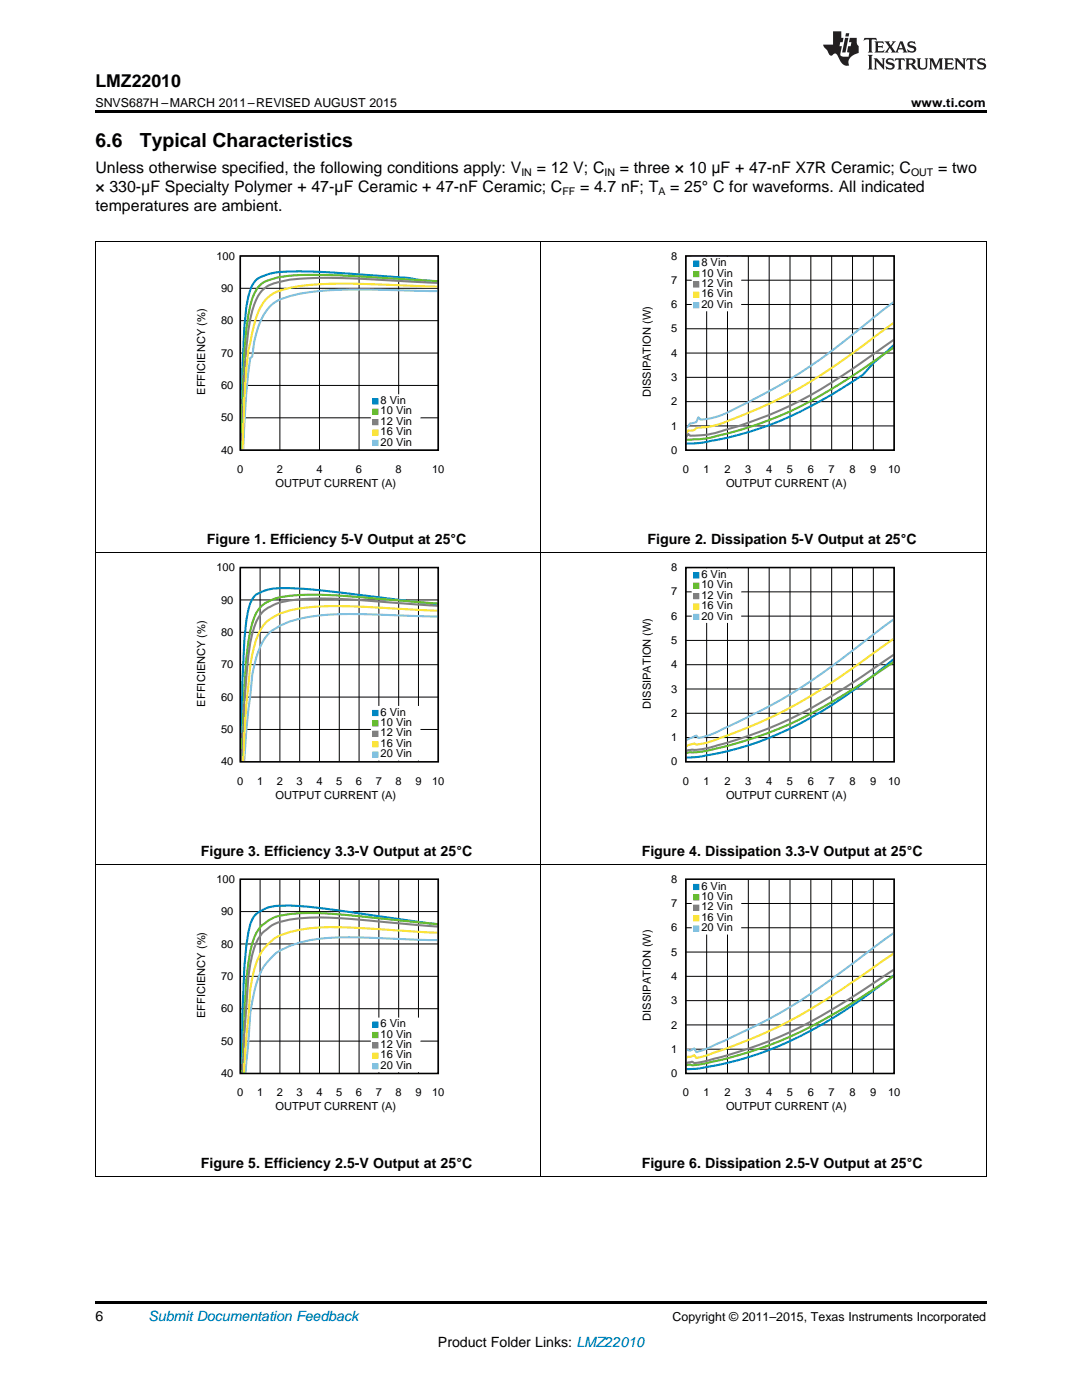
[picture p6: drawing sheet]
<svg xmlns="http://www.w3.org/2000/svg" width="216mm" height="279mm" viewBox="0 0 216 279" stroke-linecap="round" stroke-linejoin="round" font-family="sans-serif">
<path d="M19 259.7h177.8v.5h-177.8z" fill="#000"/>
<g fill="none" stroke="#000" stroke-width=".2">
<path d="M19.1 172.5v62.3M47.9 175.5h39.6v38.7h-39.6zM51.9 175.5v38.7M55.8 175.5v38.7M59.8 175.5v38.7M63.7 175.5v38.7M67.7 175.5v38.7M71.6 175.5v38.7M75.6 175.5v38.7M79.5 175.5v38.7M83.5 175.5v38.7M107.9 172.5v62.3"/>
<path d="M196.8 172.5v62.3M47.9 194.9h39.6M47.9 188.4h39.6M47.9 181.9h39.6M47.9 207.8h39.6M47.9 201.3h39.6M19 234.7h177.8"/>
</g>
<path d="M87.4 184.5l-13.8-1.9a167.6 167.6 0 0 0-15.8-1.9l-1.9 .1a6.8 6.8 0 0 0-5.2 2l-.4 .7a28.1 28.1 0 0 0-1.5 9.4l-.4 9.3-.3 21.3" fill="none" stroke="#0087c2" stroke-width=".41"/>
<path d="M87.4 187.6l-5.9-.1a173.9 173.9 0 0 0-15.8-.3 21.5 21.5 0 0 0-10.6 3 12.4 12.4 0 0 0-4.4 7.8l-.8 4.2-1.1 15.1-.3 6.2" fill="none" stroke="#82c1e0" stroke-width=".41"/>
<path d="M87.4 184.4l-9.8-.9a141.1 141.1 0 0 0-17.8-1.3l-3.9 .5a7.6 7.6 0 0 0-5.6 5.6 60.5 60.5 0 0 0-1.5 14.7l-.4 10.1-.2 10.4" fill="none" stroke="#66bc29" stroke-width=".41"/>
<path d="M87.4 184.9l-9.8-.8a128 128 0 0 0-15.8-1 16 16 0 0 0-7.1 1.4 8.2 8.2 0 0 0-4.4 6l-.8 4.5a385.4 385.4 0 0 0-1.3 28.5" fill="none" stroke="#808080" stroke-width=".41"/>
<path d="M87.4 186.2l-7.9-.5a152.2 152.2 0 0 0-15.8-.6 18.7 18.7 0 0 0-9 2.3 9.9 9.9 0 0 0-4 6.1l-.8 3.8-.4 6.1a214.2 214.2 0 0 0-1.2 20.1" fill="none" stroke="#fbe43b" stroke-width=".41"/>
<path d="M32.9 173.4h56.6v.5h-56.6zM94.1 173.4h-2v50.1v-50.1h-3.1v50.1M32.9 215.8h56.6v.1h-56.6zM32.9 218.9h56.6v.1h-56.6zM32.9 222h56.6v.1h-56.6zM32.9 223.5v-50.1h3.1v50.1v-50.1h3.1v50.1v-50.1h3.1v50.1v-50.1h3.2v50.1M42.8 223.5v-50.1h3.1v50.1" fill="none" stroke="#fff" stroke-width="3.1" stroke-linecap="butt"/>
<path d="M74.4 203.5h9.1v1.8h-9.1z" fill-rule="evenodd" fill="#fff"/>
<path d="M74.4 203.5h9.1v1.8h-9.1z" fill="none" stroke="#fff" stroke-width=".75" stroke-linecap="butt"/>
<path d="M74.4 205.5h9.1v1.9h-9.1z" fill-rule="evenodd" fill="#fff"/>
<path d="M74.4 205.5h9.1v1.9h-9.1z" fill="none" stroke="#fff" stroke-width=".75" stroke-linecap="butt"/>
<path d="M74.4 207.6h9.1v1.9h-9.1z" fill-rule="evenodd" fill="#fff"/>
<path d="M74.4 207.6h9.1v1.9h-9.1z" fill="none" stroke="#fff" stroke-width=".75" stroke-linecap="butt"/>
<path d="M74.4 209.7h9.1v1.8h-9.1z" fill-rule="evenodd" fill="#fff"/>
<path d="M74.4 209.7h9.1v1.8h-9.1z" fill="none" stroke="#fff" stroke-width=".75" stroke-linecap="butt"/>
<path d="M74.4 211.8h9.1v1.8h-9.1z" fill-rule="evenodd" fill="#fff"/>
<path d="M74.4 211.8h9.1v1.8h-9.1z" fill="none" stroke="#fff" stroke-width=".75" stroke-linecap="butt"/>
<path d="M74.4 204h1v1h-1z" fill-rule="evenodd" fill="#0087c2"/>
<path d="M74.4 204h1v1h-1z" fill="none" stroke="#0087c2" stroke-width=".2"/>
<path d="M74.4 206h1v1.1h-1z" fill-rule="evenodd" fill="#66bc29"/>
<path d="M74.4 206h1v1.1h-1z" fill="none" stroke="#66bc29" stroke-width=".2"/>
<path d="M74.4 208.1h1v1.1h-1z" fill-rule="evenodd" fill="#808080"/>
<path d="M74.4 208.1h1v1.1h-1z" fill="none" stroke="#808080" stroke-width=".2"/>
<path d="M74.4 210.2h1v1h-1z" fill-rule="evenodd" fill="#fbe43b"/>
<path d="M74.4 210.2h1v1h-1z" fill="none" stroke="#fbe43b" stroke-width=".2"/>
<path d="M74.4 212.3h1v1h-1z" fill-rule="evenodd" fill="#82c1e0"/>
<path d="M74.4 212.3h1v1h-1z" fill="none" stroke="#82c1e0" stroke-width=".2"/>
<path d="M47.9 175.5h39.6v38.7h-39.6z" fill="none" stroke="#000" stroke-width=".31"/>
<g fill="none" stroke="#000" stroke-width=".2">
<path d="M136.8 175.5h41.6v38.7h-41.6zM141 175.5v38.7M145.2 175.5v38.7M149.3 175.5v38.7M153.5 175.5v38.7M157.6 175.5v38.7M161.8 175.5v38.7M166 175.5v38.7M170.1 175.5v38.7M174.3 175.5v38.7M136.8 199.7h41.6M136.8 194.9h41.6"/>
<path d="M136.8 190h41.6M136.8 185.2h41.6M136.8 180.3h41.6M136.8 209.4h41.6M136.8 204.5h41.6"/>
</g>
<path d="M178.4 194.6a99.1 99.1 0 0 1-24.9 14.9 64.8 64.8 0 0 1-12.9 3.5l-1.7 .3-2 .1" fill="none" stroke="#0087c2" stroke-width=".41"/>
<path d="M178.4 186.1l-2.1 1.5a202.8 202.8 0 0 1-20.7 14.6 153.7 153.7 0 0 1-15.8 7.5l-.9 .3-.4-.8a1.06 1.06 0 0 1-1.6 .2" fill="none" stroke="#82c1e0" stroke-width=".41"/>
<path d="M178.4 194.7a134.5 134.5 0 0 1-22.8 13.1 89.1 89.1 0 0 1-15.8 4.6l-1.7 .2-.4-.2-.8 .2" fill="none" stroke="#66bc29" stroke-width=".41"/>
<path d="M178.4 193.5a162.3 162.3 0 0 1-20.8 12.5 81 81 0 0 1-19.1 6.2l-.4-.3-1.2 .3" fill="none" stroke="#808080" stroke-width=".41"/>
<path d="M178.4 190.2a211.4 211.4 0 0 1-20.8 13.5 98.8 98.8 0 0 1-18.7 7.5l-.4-.6-.8 .3h-.4l-.4 .2" fill="none" stroke="#fbe43b" stroke-width=".41"/>
<path d="M121.8 173.4h58.7v.5h-58.7zM183 173.4h-3v50.1M121.8 215.8h58.7v.1h-58.7zM121.8 218.9h58.7v.1h-58.7zM121.8 222h58.7v.1h-58.7zM121.8 223.5v-50.1h3.1v50.1v-50.1h3.1v50.1v-50.1h3.1v50.1v-50.1h3.2v50.1M131.7 223.5v-50.1h3.1v50.1" fill="none" stroke="#fff" stroke-width="3.1" stroke-linecap="butt"/>
<path d="M138.4 176h9.1v1.8h-9.1z" fill-rule="evenodd" fill="#fff"/>
<path d="M138.4 176h9.1v1.8h-9.1z" fill="none" stroke="#fff" stroke-width=".75" stroke-linecap="butt"/>
<path d="M138.4 178.1h9.1v1.8h-9.1z" fill-rule="evenodd" fill="#fff"/>
<path d="M138.4 178.1h9.1v1.8h-9.1z" fill="none" stroke="#fff" stroke-width=".75" stroke-linecap="butt"/>
<path d="M138.4 180.1h9.1v1.9h-9.1z" fill-rule="evenodd" fill="#fff"/>
<path d="M138.4 180.1h9.1v1.9h-9.1z" fill="none" stroke="#fff" stroke-width=".75" stroke-linecap="butt"/>
<path d="M138.4 182.2h9.1v1.9h-9.1z" fill-rule="evenodd" fill="#fff"/>
<path d="M138.4 182.2h9.1v1.9h-9.1z" fill="none" stroke="#fff" stroke-width=".75" stroke-linecap="butt"/>
<path d="M138.4 184.3h9.1v1.8h-9.1z" fill-rule="evenodd" fill="#fff"/>
<path d="M138.4 184.3h9.1v1.8h-9.1z" fill="none" stroke="#fff" stroke-width=".75" stroke-linecap="butt"/>
<path d="M138.4 176.5h1v1h-1z" fill-rule="evenodd" fill="#0087c2"/>
<path d="M138.4 176.5h1v1h-1z" fill="none" stroke="#0087c2" stroke-width=".2"/>
<path d="M138.4 178.6h1v1h-1z" fill-rule="evenodd" fill="#66bc29"/>
<path d="M138.4 178.6h1v1h-1z" fill="none" stroke="#66bc29" stroke-width=".2"/>
<path d="M138.4 180.6h1v1.1h-1z" fill-rule="evenodd" fill="#808080"/>
<path d="M138.4 180.6h1v1.1h-1z" fill="none" stroke="#808080" stroke-width=".2"/>
<path d="M138.4 182.7h1v1.1h-1z" fill-rule="evenodd" fill="#fbe43b"/>
<path d="M138.4 182.7h1v1.1h-1z" fill="none" stroke="#fbe43b" stroke-width=".2"/>
<path d="M138.4 184.8h1v1h-1z" fill-rule="evenodd" fill="#82c1e0"/>
<path d="M138.4 184.8h1v1h-1z" fill="none" stroke="#82c1e0" stroke-width=".2"/>
<path d="M136.8 175.5h41.6v38.7h-41.6z" fill="none" stroke="#000" stroke-width=".31"/>
<g fill="none" stroke="#000" stroke-width=".2">
<path d="M19.1 110.4v62.2M47.9 113.3h39.6v38.7h-39.6zM47.9 119.7h39.6M51.9 113.3v38.7M55.8 113.3v38.7M59.8 113.3v38.7M63.7 113.3v38.7M67.7 113.3v38.7M71.6 113.3v38.7M75.6 113.3v38.7M79.5 113.3v38.7M83.5 113.3v38.7"/>
<path d="M107.9 110.4v62.2M196.8 110.4v62.2M47.9 139.1h39.6M47.9 132.7h39.6M47.9 126.2h39.6M47.9 145.6h39.6M19 172.5h177.8"/>
</g>
<path d="M87.4 120.6l-13.8-1.6a125.1 125.1 0 0 0-18.5-1.6 7.9 7.9 0 0 0-4.4 1.6 8.2 8.2 0 0 0-1.5 4.8l-.4 3.8-.4 8.5-.4 23.8" fill="none" stroke="#0087c2" stroke-width=".41"/>
<path d="M87.4 120.4l-9.8-.7a114.6 114.6 0 0 0-19.8-.8l-2.3 .4a6.5 6.5 0 0 0-5.2 5.1 54.2 54.2 0 0 0-1.5 12.9l-.4 9.8-.3 14.2" fill="none" stroke="#66bc29" stroke-width=".41"/>
<path d="M87.4 123l-5.9-.1a151.5 151.5 0 0 0-17.7-.1 18 18 0 0 0-9.1 2.8 7.7 7.7 0 0 0-3.2 4.5 29.8 29.8 0 0 0-1.6 8.7 179 179 0 0 0-1.6 22.5" fill="none" stroke="#82c1e0" stroke-width=".41"/>
<path d="M87.4 120.9l-7.9-.5a139.3 139.3 0 0 0-19.7-.8 12.5 12.5 0 0 0-6.3 1.7l-.4 .3a6.4 6.4 0 0 0-2.4 3.6 37.2 37.2 0 0 0-1.5 9.8l-.4 5.5-.4 10.5-.2 10.3" fill="none" stroke="#808080" stroke-width=".41"/>
<path d="M87.4 121.9l-7.9-.4a135 135 0 0 0-17.7-.3 17.8 17.8 0 0 0-6.7 1.7 7 7 0 0 0-4 4.7 34.6 34.6 0 0 0-1.6 9.3 255 255 0 0 0-1.2 24.4" fill="none" stroke="#fbe43b" stroke-width=".41"/>
<path d="M32.9 111.2h56.6v.5h-56.6zM94.1 111.2h-2v50.1v-50.1h-3.1v50.1M32.9 153.6h56.6v.1h-56.6zM32.9 156.7h56.6v.1h-56.6zM32.9 159.8h56.6v.1h-56.6zM32.9 161.3v-50.1h3.1v50.1v-50.1h3.1v50.1v-50.1h3.1v50.1v-50.1h3.2v50.1M42.8 161.3v-50.1h3.1v50.1" fill="none" stroke="#fff" stroke-width="3.1" stroke-linecap="butt"/>
<path d="M74.4 141.3h9.1v1.8h-9.1z" fill-rule="evenodd" fill="#fff"/>
<path d="M74.4 141.3h9.1v1.8h-9.1z" fill="none" stroke="#fff" stroke-width=".75" stroke-linecap="butt"/>
<path d="M74.4 143.3h9.1v1.9h-9.1z" fill-rule="evenodd" fill="#fff"/>
<path d="M74.4 143.3h9.1v1.9h-9.1z" fill="none" stroke="#fff" stroke-width=".75" stroke-linecap="butt"/>
<path d="M74.4 145.4h9.1v1.9h-9.1z" fill-rule="evenodd" fill="#fff"/>
<path d="M74.4 145.4h9.1v1.9h-9.1z" fill="none" stroke="#fff" stroke-width=".75" stroke-linecap="butt"/>
<path d="M74.4 147.5h9.1v1.8h-9.1z" fill-rule="evenodd" fill="#fff"/>
<path d="M74.4 147.5h9.1v1.8h-9.1z" fill="none" stroke="#fff" stroke-width=".75" stroke-linecap="butt"/>
<path d="M74.4 149.6h9.1v1.8h-9.1z" fill-rule="evenodd" fill="#fff"/>
<path d="M74.4 149.6h9.1v1.8h-9.1z" fill="none" stroke="#fff" stroke-width=".75" stroke-linecap="butt"/>
<path d="M74.4 141.8h1v1h-1z" fill-rule="evenodd" fill="#0087c2"/>
<path d="M74.4 141.8h1v1h-1z" fill="none" stroke="#0087c2" stroke-width=".2"/>
<path d="M74.4 143.9h1v1h-1z" fill-rule="evenodd" fill="#66bc29"/>
<path d="M74.4 143.9h1v1h-1z" fill="none" stroke="#66bc29" stroke-width=".2"/>
<path d="M74.4 145.9h1v1.1h-1z" fill-rule="evenodd" fill="#808080"/>
<path d="M74.4 145.9h1v1.1h-1z" fill="none" stroke="#808080" stroke-width=".2"/>
<path d="M74.4 148h1v1h-1z" fill-rule="evenodd" fill="#fbe43b"/>
<path d="M74.4 148h1v1h-1z" fill="none" stroke="#fbe43b" stroke-width=".2"/>
<path d="M74.4 150.1h1v1h-1z" fill-rule="evenodd" fill="#82c1e0"/>
<path d="M74.4 150.1h1v1h-1z" fill="none" stroke="#82c1e0" stroke-width=".2"/>
<path d="M47.9 113.3h39.6v38.7h-39.6z" fill="none" stroke="#000" stroke-width=".31"/>
<g fill="none" stroke="#000" stroke-width=".2">
<path d="M136.8 113.3h41.6v38.7h-41.6zM136.8 118.1h41.6M141 113.3v38.7M145.2 113.3v38.7M149.3 113.3v38.7M153.5 113.3v38.7M157.6 113.3v38.7M161.8 113.3v38.7M166 113.3v38.7M170.1 113.3v38.7M174.3 113.3v38.7M136.8 137.5h41.6"/>
<path d="M136.8 132.7h41.6M136.8 127.8h41.6M136.8 123h41.6M136.8 147.2h41.6M136.8 142.3h41.6"/>
</g>
<path d="M178.4 131.5a94.5 94.5 0 0 1-24.9 15.8 58.7 58.7 0 0 1-12.9 3.5l-1.7 .3-2 .1" fill="none" stroke="#0087c2" stroke-width=".41"/>
<path d="M178.4 132a132 132 0 0 1-22.8 13.4 79.6 79.6 0 0 1-15.8 4.6l-2.1 .1-.8 .2" fill="none" stroke="#66bc29" stroke-width=".41"/>
<path d="M178.4 123.5l-2.1 1.5a177.6 177.6 0 0 1-20.7 14.8 106 106 0 0 1-15 7.2l-1.2 .3-.5-.5-2 .9" fill="none" stroke="#82c1e0" stroke-width=".41"/>
<path d="M178.4 130.6a156.9 156.9 0 0 1-20.8 12.9 73.3 73.3 0 0 1-18.7 6.2h-1.6l-.4 .2" fill="none" stroke="#808080" stroke-width=".41"/>
<path d="M178.4 127.4a195.2 195.2 0 0 1-20.8 13.9 97.1 97.1 0 0 1-17.4 7.1l-1.3 .2-.4-.2-1.2 .3-.4 .3" fill="none" stroke="#fbe43b" stroke-width=".41"/>
<path d="M121.8 111.2h58.7v.5h-58.7zM183 111.2h-3v50.1M121.8 153.6h58.7v.1h-58.7zM121.8 156.7h58.7v.1h-58.7zM121.8 159.8h58.7v.1h-58.7zM121.8 161.3v-50.1h3.1v50.1v-50.1h3.1v50.1v-50.1h3.1v50.1v-50.1h3.2v50.1M131.7 161.3v-50.1h3.1v50.1" fill="none" stroke="#fff" stroke-width="3.1" stroke-linecap="butt"/>
<path d="M138.4 113.8h9.1v1.9h-9.1z" fill-rule="evenodd" fill="#fff"/>
<path d="M138.4 113.8h9.1v1.9h-9.1z" fill="none" stroke="#fff" stroke-width=".75" stroke-linecap="butt"/>
<path d="M138.4 115.9h9.1v1.8h-9.1z" fill-rule="evenodd" fill="#fff"/>
<path d="M138.4 115.9h9.1v1.8h-9.1z" fill="none" stroke="#fff" stroke-width=".75" stroke-linecap="butt"/>
<path d="M138.4 117.9h9.1v1.9h-9.1z" fill-rule="evenodd" fill="#fff"/>
<path d="M138.4 117.9h9.1v1.9h-9.1z" fill="none" stroke="#fff" stroke-width=".75" stroke-linecap="butt"/>
<path d="M138.4 120h9.1v1.9h-9.1z" fill-rule="evenodd" fill="#fff"/>
<path d="M138.4 120h9.1v1.9h-9.1z" fill="none" stroke="#fff" stroke-width=".75" stroke-linecap="butt"/>
<path d="M138.4 122.1h9.1v1.8h-9.1z" fill-rule="evenodd" fill="#fff"/>
<path d="M138.4 122.1h9.1v1.8h-9.1z" fill="none" stroke="#fff" stroke-width=".75" stroke-linecap="butt"/>
<path d="M138.4 114.3h1v1h-1z" fill-rule="evenodd" fill="#0087c2"/>
<path d="M138.4 114.3h1v1h-1z" fill="none" stroke="#0087c2" stroke-width=".2"/>
<path d="M138.4 116.4h1v1h-1z" fill-rule="evenodd" fill="#66bc29"/>
<path d="M138.4 116.4h1v1h-1z" fill="none" stroke="#66bc29" stroke-width=".2"/>
<path d="M138.4 118.5h1v1h-1z" fill-rule="evenodd" fill="#808080"/>
<path d="M138.4 118.5h1v1h-1z" fill="none" stroke="#808080" stroke-width=".2"/>
<path d="M138.4 120.5h1v1.1h-1z" fill-rule="evenodd" fill="#fbe43b"/>
<path d="M138.4 120.5h1v1.1h-1z" fill="none" stroke="#fbe43b" stroke-width=".2"/>
<path d="M138.4 122.6h1v1h-1z" fill-rule="evenodd" fill="#82c1e0"/>
<path d="M138.4 122.6h1v1h-1z" fill="none" stroke="#82c1e0" stroke-width=".2"/>
<path d="M136.8 113.3h41.6v38.7h-41.6z" fill="none" stroke="#000" stroke-width=".31"/>
<g fill="none" stroke="#000" stroke-width=".2">
<path d="M19.1 48.2v62.2M47.9 51.1h39.6v38.7h-39.6zM47.9 57.5h39.6M55.8 51.1v38.7M63.7 51.1v38.7M71.6 51.1v38.7M79.5 51.1v38.7M107.9 48.2v62.2M196.8 48.2v62.2M47.9 76.9h39.6M47.9 70.5h39.6M47.9 64h39.6"/>
<path d="M47.9 83.4h39.6M19 110.3h177.8"/>
</g>
<path d="M87.4 56.2l-3.9-.4-2-.3-7.9-.6a118.9 118.9 0 0 0-18.5-.5l-1.6 .3a4.5 4.5 0 0 0-3.6 3.2l-.8 3.4-.3 3.9-.4 8.3-.4 24.1" fill="none" stroke="#0087c2" stroke-width=".41"/>
<path d="M87.4 58.1l-5.9-.1a131.4 131.4 0 0 0-19.7 .3 19.2 19.2 0 0 0-6.7 1.9 10 10 0 0 0-4 6.4l-.4 1.5-.4 3.1-.4 .3a177.8 177.8 0 0 0-1.5 21.5l-.2 6.1" fill="none" stroke="#82c1e0" stroke-width=".41"/>
<path d="M87.4 56.1l-11.8-.7a136.5 136.5 0 0 0-17.8-.4l-2.7 .5a5.6 5.6 0 0 0-4.4 3.1 22.9 22.9 0 0 0-1.6 7.2l-.3 4.7-.4 9.9-.3 18.7" fill="none" stroke="#66bc29" stroke-width=".41"/>
<path d="M87.4 56.5l-9.8-.6a122.9 122.9 0 0 0-19.8-.1l-1.9 .4a5.9 5.9 0 0 0-5.2 4.6 33.6 33.6 0 0 0-1.6 8.7l-.3 5.4-.7 24.2" fill="none" stroke="#808080" stroke-width=".41"/>
<path d="M87.4 57.2l-7.9-.3a121.3 121.3 0 0 0-19.7 .2 12.2 12.2 0 0 0-5.5 1.6 7.8 7.8 0 0 0-3.2 4.7l-1.6 6.6a279 279 0 0 0-1.3 29.1" fill="none" stroke="#fbe43b" stroke-width=".41"/>
<path d="M32.9 49h56.6v.5h-56.6zM94.1 49h-2v50.1v-50.1h-3.1v50.1M32.9 91.4h56.6v.1h-56.6zM32.9 94.5h56.6v.1h-56.6zM32.9 97.6h56.6v.1h-56.6zM32.9 99.1v-50.1h3.1v50.1v-50.1h3.1v50.1v-50.1h3.1v50.1v-50.1h3.2v50.1M42.8 99.1v-50.1h3.1v50.1" fill="none" stroke="#fff" stroke-width="3.1" stroke-linecap="butt"/>
<path d="M74.4 79.1h9.1v1.8h-9.1z" fill-rule="evenodd" fill="#fff"/>
<path d="M74.4 79.1h9.1v1.8h-9.1z" fill="none" stroke="#fff" stroke-width=".75" stroke-linecap="butt"/>
<path d="M74.4 81.1h9.1v1.9h-9.1z" fill-rule="evenodd" fill="#fff"/>
<path d="M74.4 81.1h9.1v1.9h-9.1z" fill="none" stroke="#fff" stroke-width=".75" stroke-linecap="butt"/>
<path d="M74.4 83.2h9.1v1.9h-9.1z" fill-rule="evenodd" fill="#fff"/>
<path d="M74.4 83.2h9.1v1.9h-9.1z" fill="none" stroke="#fff" stroke-width=".75" stroke-linecap="butt"/>
<path d="M74.4 85.3h9.1v1.9h-9.1z" fill-rule="evenodd" fill="#fff"/>
<path d="M74.4 85.3h9.1v1.9h-9.1z" fill="none" stroke="#fff" stroke-width=".75" stroke-linecap="butt"/>
<path d="M74.4 87.4h9.1v1.8h-9.1z" fill-rule="evenodd" fill="#fff"/>
<path d="M74.4 87.4h9.1v1.8h-9.1z" fill="none" stroke="#fff" stroke-width=".75" stroke-linecap="butt"/>
<path d="M74.4 79.6h1v1h-1z" fill-rule="evenodd" fill="#0087c2"/>
<path d="M74.4 79.6h1v1h-1z" fill="none" stroke="#0087c2" stroke-width=".2"/>
<path d="M74.4 81.7h1v1h-1z" fill-rule="evenodd" fill="#66bc29"/>
<path d="M74.4 81.7h1v1h-1z" fill="none" stroke="#66bc29" stroke-width=".2"/>
<path d="M74.4 83.7h1v1.1h-1z" fill-rule="evenodd" fill="#808080"/>
<path d="M74.4 83.7h1v1.1h-1z" fill="none" stroke="#808080" stroke-width=".2"/>
<path d="M74.4 85.8h1v1h-1z" fill-rule="evenodd" fill="#fbe43b"/>
<path d="M74.4 85.8h1v1h-1z" fill="none" stroke="#fbe43b" stroke-width=".2"/>
<path d="M74.4 87.9h1v1h-1z" fill-rule="evenodd" fill="#82c1e0"/>
<path d="M74.4 87.9h1v1h-1z" fill="none" stroke="#82c1e0" stroke-width=".2"/>
<path d="M47.9 51.1h39.6v38.7h-39.6z" fill="none" stroke="#000" stroke-width=".31"/>
<g fill="none" stroke="#000" stroke-width=".2">
<path d="M136.8 51.1h41.6v38.7h-41.6zM136.8 55.9h41.6M141 51.1v38.7M145.2 51.1v38.7M149.3 51.1v38.7M153.5 51.1v38.7M157.6 51.1v38.7M161.8 51.1v38.7M166 51.1v38.7M170.1 51.1v38.7M174.3 51.1v38.7M136.8 75.3h41.6"/>
<path d="M136.8 70.5h41.6M136.8 65.6h41.6M136.8 60.8h41.6M136.8 85h41.6M136.8 80.2h41.6"/>
</g>
<path d="M178.4 68.8l-4.1 3.7-2.1 2.3a79.6 79.6 0 0 1-27 12.6l-.9 .1a32.5 32.5 0 0 1-7.4 1" fill="none" stroke="#0087c2" stroke-width=".41"/>
<path d="M178.4 69.3a137.6 137.6 0 0 1-20.8 12.8 77 77 0 0 1-17.8 5.5l-2.9 .1" fill="none" stroke="#66bc29" stroke-width=".41"/>
<path d="M178.4 60.2l-2.1 1.6a145.8 145.8 0 0 1-20.7 15.1l-6.3 3.3-5.4 2.7-3.3 .8h-.8l-.4-.4-.5 .9-1.2 .3-.4 .6-.4 .2" fill="none" stroke="#82c1e0" stroke-width=".41"/>
<path d="M178.4 67.8a142.8 142.8 0 0 1-20.8 13.2 74.6 74.6 0 0 1-17 5.8l-2.9 .2-.4-.4-.4 .6" fill="none" stroke="#808080" stroke-width=".41"/>
<path d="M178.4 64.4a212.3 212.3 0 0 1-18.7 13 79.2 79.2 0 0 1-17.9 7.7l-2.9 .3a1.63 1.63 0 0 1-1.6 .5l-.4 .6" fill="none" stroke="#fbe43b" stroke-width=".41"/>
<path d="M121.8 49h58.7v.5h-58.7zM183 49h-3v50.1M121.8 91.4h58.7v.1h-58.7zM121.8 94.5h58.7v.1h-58.7zM121.8 97.6h58.7v.1h-58.7zM121.8 99.1v-50.1h3.1v50.1v-50.1h3.1v50.1v-50.1h3.1v50.1v-50.1h3.2v50.1M131.7 99.1v-50.1h3.1v50.1" fill="none" stroke="#fff" stroke-width="3.1" stroke-linecap="butt"/>
<path d="M138.4 51.6h9.1v1.9h-9.1z" fill-rule="evenodd" fill="#fff"/>
<path d="M138.4 51.6h9.1v1.9h-9.1z" fill="none" stroke="#fff" stroke-width=".75" stroke-linecap="butt"/>
<path d="M138.4 53.7h9.1v1.8h-9.1z" fill-rule="evenodd" fill="#fff"/>
<path d="M138.4 53.7h9.1v1.8h-9.1z" fill="none" stroke="#fff" stroke-width=".75" stroke-linecap="butt"/>
<path d="M138.4 55.7h9.1v1.9h-9.1z" fill-rule="evenodd" fill="#fff"/>
<path d="M138.4 55.7h9.1v1.9h-9.1z" fill="none" stroke="#fff" stroke-width=".75" stroke-linecap="butt"/>
<path d="M138.4 57.8h9.1v1.9h-9.1z" fill-rule="evenodd" fill="#fff"/>
<path d="M138.4 57.8h9.1v1.9h-9.1z" fill="none" stroke="#fff" stroke-width=".75" stroke-linecap="butt"/>
<path d="M138.4 59.9h9.1v1.9h-9.1z" fill-rule="evenodd" fill="#fff"/>
<path d="M138.4 59.9h9.1v1.9h-9.1z" fill="none" stroke="#fff" stroke-width=".75" stroke-linecap="butt"/>
<path d="M138.4 52.1h1v1h-1z" fill-rule="evenodd" fill="#0087c2"/>
<path d="M138.4 52.1h1v1h-1z" fill="none" stroke="#0087c2" stroke-width=".2"/>
<path d="M138.4 54.2h1v1h-1z" fill-rule="evenodd" fill="#66bc29"/>
<path d="M138.4 54.2h1v1h-1z" fill="none" stroke="#66bc29" stroke-width=".2"/>
<path d="M138.4 56.3h1v1h-1z" fill-rule="evenodd" fill="#808080"/>
<path d="M138.4 56.3h1v1h-1z" fill="none" stroke="#808080" stroke-width=".2"/>
<path d="M138.4 58.3h1v1.1h-1z" fill-rule="evenodd" fill="#fbe43b"/>
<path d="M138.4 58.3h1v1.1h-1z" fill="none" stroke="#fbe43b" stroke-width=".2"/>
<path d="M138.4 60.4h1v1h-1z" fill-rule="evenodd" fill="#82c1e0"/>
<path d="M138.4 60.4h1v1h-1z" fill="none" stroke="#82c1e0" stroke-width=".2"/>
<path d="M136.8 51.1h41.6v38.7h-41.6z" fill="none" stroke="#000" stroke-width=".31"/>
<path d="M19 48.1h177.8" fill="none" stroke="#000" stroke-width=".2"/>
<path d="M19 22h177.8v.5h-177.8z" fill="#000"/>
<g fill="#231f20">
<path d="M172.5 7.6l-.1 .5 .4-.2h.6v.1v2.1l-.2 .4h.9l-.2-.4v-2.1l.1-.1h.5l.5 .2-.2-.5zM174.5 8.3l.2 .3v1.5l-.2 .4h1.8l.2-.6a1.04 1.04 0 0 1-1.3 .2v-.7h.6l.3 .2v-.6l-.3 .2h-.6v-.6l.8-.1 .4 .3-.2-.5zM176.5 8.3l.9 1.1-.9 1.1h.8l-.2-.2 .4-.7 .5 .7-.2 .2h1.5l-.2-.2 .2-.4h.9l.1 .4-.2 .2h1l-.3-.3-.7-1.9h-.5l-.9 2-.8-1 .9-1h-.8l.1 .3-.4 .5-.3-.6 .1-.2zM179.7 8.6l.4 1h-.7zM181.3 8.4a.63 .63 0 0 0-.2 .7 .63 .63 0 0 0 .6 .4l.6 .2 .1 .2a.75 .75 0 0 1-.7 .4 .75 .75 0 0 1-.6-.5l.1 .7 .1-.1a1.11 1.11 0 0 0 1.5-.6 1.13 1.13 0 0 0-1.2-.8l-.1-.4a1.04 1.04 0 0 1 1.2 .2l-.2-.5-.2 .1-.4-.2zM173.2 10.9l.2 .4v2.2l-.2 .4h1l-.3-.4v-2.2l.3-.4zM174.3 11.6l.3 .4v1.5l-.3 .4h.8l-.2-.4v-1.3l1.5 1.7v-1.9l.2-.4h-.7l.2 .4v.9l-1.1-1.3zM177 11.8a.62 .62 0 0 0-.2 .7 .62 .62 0 0 0 .6 .4l.6 .1 .1 .3a.76 .76 0 0 1-.7 .3 .76 .76 0 0 1-.7-.4l.2 .7 .1-.1a1.11 1.11 0 0 0 1.5-.6 1.13 1.13 0 0 0-1.2-.8l-.1-.4a1.04 1.04 0 0 1 1.2 .2l-.2-.6-.2 .1-.5-.1zM178.7 11.6l-.2 .6a.61 .61 0 0 1 .8-.3v1.6l-.2 .4h.9l-.2-.4v-1.6a.63 .63 0 0 1 .7 .3l-.1-.6zM180.6 11.6l.3 .4v1.5l-.3 .4h1l-.2-.2-.1-.8 .6 .2a.76 .76 0 0 0 1.2 .7l-1-1a.58 .58 0 0 0 .6-.5 .58 .58 0 0 0-.5-.6zM181.4 11.9h.1a.45 .45 0 0 1 .5 .1 .45 .45 0 0 1 .1 .5l-.8 .2zM182.9 11.6l.2 .2a2.17 2.17 0 0 0 .3 1.9 .99 .99 0 0 0 1.6-.6v-1.1l.2-.4h-.7l.2 .2a1.92 1.92 0 0 1-.2 1.8 .6 .6 0 0 1-.9-.5v-1.1l.2-.4zM185.4 11.6l.2 .4v1.5l-.2 .4h.7l-.2-.4v-1.4l.8 1.8 .8-1.8v1.4l-.2 .4h.9l-.2-.4v-1.5l.2-.4h-.8l-.6 1.5-.6-1.5zM188.4 11.6l.2 .4v1.5l-.2 .4h1.8l.1-.6a1.04 1.04 0 0 1-1.2 .1v-.6h.5l.4 .2v-.6l-.4 .2h-.5v-.7h.8l.3 .3-.1-.6zM190.5 11.6l.2 .4v1.5l-.2 .4h.7l-.2-.4v-1.3l1.5 1.7v-1.9l.2-.4h-.7l.2 .4v.9l-1.1-1.3zM192.9 11.6l-.1 .6a.61 .61 0 0 1 .7-.3l.1 1.6-.3 .4h1l-.3-.4 .1-1.6a.63 .63 0 0 1 .7 .3l-.1-.6zM195.2 11.8a.62 .62 0 0 0-.2 .7 .62 .62 0 0 0 .6 .4l.6 .1 .1 .3a.76 .76 0 0 1-.7 .3 .76 .76 0 0 1-.6-.4l.1 .7 .1-.1a1.11 1.11 0 0 0 1.6-.6 1.13 1.13 0 0 0-1.3-.8l-.1-.4a1.04 1.04 0 0 1 1.2 .2l-.1-.6-.2 .1-.5-.1z"/>
<path d="M166.2 6.3v2.6h-1.9v.4l.8 .9a.91 .91 0 0 0 1 .8 .56 .56 0 0 1 .5-.3 .56 .56 0 0 1 .5 .3l.4 .8a1.53 1.53 0 0 0 1.9 1.2 1.54 1.54 0 0 1 1-2.1l.9-.3v-1.4a1.52 1.52 0 0 1-.4-1.6h-1.3l-.2 .8h.5l-.2 .8h-.5l-.1 1v.2l.4 .1-.2 .8a1.93 1.93 0 0 1-1.6-.3l.3-1.8h-.5l.2-.8h.4l.2-.8h-.4v-1.3zM168.6 7.6l-.6 2.9h.7l.6-2.9zM168.8 6.6l-.1 .7h.6l.2-.7z"/>
</g>
<g font-size="3.9">
<text x="19" y="29.3">6.6</text>
<text x="27.9" y="29.3">Typical Characteristics</text>
</g>
<text font-size="3.5" x="19" y="17.3">LMZ22010</text>
<g font-size="3.2">
<text x="19" y="34.4">Unless otherwise specified, the following conditions apply: V</text>
<text x="107.1" y="34.4">= 12 V; C</text>
<text x="123.7" y="34.4">= three × 10 μF + 47-nF X7R Ceramic; C</text>
<text x="187.2" y="34.4">= two</text>
<text x="19" y="38.3">× 330-μF Specialty Polymer + 47-µF Ceramic + 47-nF Ceramic; C</text>
<text x="115.7" y="38.3">= 4.7 nF; T</text>
<text x="133.7" y="38.3">= 25° C for waveforms. All indicated</text>
<text x="19" y="42.2">temperatures are ambient.</text>
</g>
<g font-size="2.8">
<text x="41.3" y="108.6">Figure 1. Efficiency 5-V Output at 25°C</text>
<text x="129.2" y="108.6">Figure 2. Dissipation 5-V Output at 25°C</text>
<text x="40.1" y="170.8">Figure 3. Efficiency 3.3-V Output at 25°C</text>
<text x="128.1" y="170.8">Figure 4. Dissipation 3.3-V Output at 25°C</text>
<text x="40.1" y="233">Figure 5. Efficiency 2.5-V Output at 25°C</text>
<text x="128.1" y="233">Figure 6. Dissipation 2.5-V Output at 25°C</text>
<text x="19" y="263.6">6</text>
<text x="87.4" y="268.9">Product Folder Links: LMZ22010</text>
</g>
<text font-size="2.8" fill="#0000c8" x="29.6" y="263.6">Submit Documentation Feedback</text>
<g font-size="2.5">
<text x="19" y="21.4">SNVS687H –MARCH 2011–REVISED AUGUST 2015</text>
<text x="181.8" y="21.4">www.ti.com</text>
<text x="134.2" y="263.6">Copyright © 2011–2015, Texas Instruments Incorporated</text>
</g>
<g font-size="2.2">
<text x="43.2" y="51.8">100</text>
<text x="134" y="51.8">8</text>
<text x="140" y="53.1">8 Vin</text>
<text x="44.1" y="58.3">90</text>
<text x="134" y="56.6">7</text>
<text x="140" y="55.2">10 Vin</text>
<text x="140" y="57.3">12 Vin</text>
<text x="140" y="59.4">16 Vin</text>
<text x="44.1" y="64.7">80</text>
<text x="134" y="61.5">6</text>
<text x="140" y="61.4">20 Vin</text>
<text x="44.1" y="71.2">70</text>
<text x="134" y="71.2">4</text>
<text x="134" y="66.3">5</text>
<text x="44.1" y="77.6">60</text>
<text x="134" y="76">3</text>
<text x="41" y="78.8" transform="rotate(-90 41 78.8)">EFFICIENCY (%)</text>
<text x="75.9" y="80.6">8 Vin</text>
<text x="75.9" y="82.7">10 Vin</text>
<text x="129.9" y="79.3" transform="rotate(-90 129.9 79.3)">DISSIPATION (W)</text>
<text x="134" y="80.9">2</text>
<text x="44.1" y="84.1">50</text>
<text x="75.9" y="84.8">12 Vin</text>
<text x="75.9" y="86.8">16 Vin</text>
<text x="75.9" y="88.9">20 Vin</text>
<text x="134" y="85.7">1</text>
<text x="44.1" y="90.6">40</text>
<text x="47.3" y="94.4">0</text>
<text x="55.2" y="94.4">2</text>
<text x="63.1" y="94.4">4</text>
<text x="71" y="94.4">6</text>
<text x="78.9" y="94.4">8</text>
<text x="86.2" y="94.4">10</text>
<text x="134" y="90.6">0</text>
<text x="136.2" y="94.4">0</text>
<text x="140.4" y="94.4">1</text>
<text x="144.5" y="94.4">2</text>
<text x="148.7" y="94.4">3</text>
<text x="152.9" y="94.4">4</text>
<text x="157" y="94.4">5</text>
<text x="161.2" y="94.4">6</text>
<text x="165.3" y="94.4">7</text>
<text x="169.5" y="94.4">8</text>
<text x="173.7" y="94.4">9</text>
<text x="177.2" y="94.4">10</text>
<text x="55" y="97.2">OUTPUT CURRENT (A)</text>
<text x="144.9" y="97.2">OUTPUT CURRENT (A)</text>
<text x="43.2" y="114">100</text>
<text x="134" y="114">8</text>
<text x="134" y="118.8">7</text>
<text x="140" y="115.3">6 Vin</text>
<text x="140" y="117.4">10 Vin</text>
<text x="140" y="119.5">12 Vin</text>
<text x="44.1" y="120.5">90</text>
<text x="134" y="123.7">6</text>
<text x="140" y="121.6">16 Vin</text>
<text x="140" y="123.6">20 Vin</text>
<text x="44.1" y="126.9">80</text>
<text x="134" y="128.5">5</text>
<text x="44.1" y="133.4">70</text>
<text x="134" y="133.4">4</text>
<text x="41" y="141" transform="rotate(-90 41 141)">EFFICIENCY (%)</text>
<text x="44.1" y="139.8">60</text>
<text x="75.9" y="142.8">6 Vin</text>
<text x="129.9" y="141.5" transform="rotate(-90 129.9 141.5)">DISSIPATION (W)</text>
<text x="134" y="143.1">2</text>
<text x="134" y="138.2">3</text>
<text x="44.1" y="146.3">50</text>
<text x="75.9" y="144.9">10 Vin</text>
<text x="75.9" y="147">12 Vin</text>
<text x="75.9" y="149">16 Vin</text>
<text x="134" y="147.9">1</text>
<text x="44.1" y="152.8">40</text>
<text x="75.9" y="151.1">20 Vin</text>
<text x="134" y="152.8">0</text>
<text x="47.3" y="156.6">0</text>
<text x="51.3" y="156.6">1</text>
<text x="55" y="159.4">OUTPUT CURRENT (A)</text>
<text x="55.2" y="156.6">2</text>
<text x="59.2" y="156.6">3</text>
<text x="63.1" y="156.6">4</text>
<text x="67.1" y="156.6">5</text>
<text x="71" y="156.6">6</text>
<text x="75" y="156.6">7</text>
<text x="78.9" y="156.6">8</text>
<text x="82.9" y="156.6">9</text>
<text x="86.2" y="156.6">10</text>
<text x="136.2" y="156.6">0</text>
<text x="140.4" y="156.6">1</text>
<text x="144.5" y="156.6">2</text>
<text x="144.9" y="159.4">OUTPUT CURRENT (A)</text>
<text x="148.7" y="156.6">3</text>
<text x="152.9" y="156.6">4</text>
<text x="157" y="156.6">5</text>
<text x="161.2" y="156.6">6</text>
<text x="165.3" y="156.6">7</text>
<text x="169.5" y="156.6">8</text>
<text x="173.7" y="156.6">9</text>
<text x="177.2" y="156.6">10</text>
<text x="43.2" y="176.2">100</text>
<text x="134" y="176.2">8</text>
<text x="140" y="177.5">6 Vin</text>
<text x="140" y="179.6">10 Vin</text>
<text x="44.1" y="182.7">90</text>
<text x="134" y="185.9">6</text>
<text x="134" y="181">7</text>
<text x="140" y="181.7">12 Vin</text>
<text x="140" y="183.8">16 Vin</text>
<text x="140" y="185.8">20 Vin</text>
<text x="44.1" y="189.1">80</text>
<text x="134" y="190.7">5</text>
<text x="44.1" y="195.6">70</text>
<text x="134" y="195.6">4</text>
<text x="41" y="203.2" transform="rotate(-90 41 203.2)">EFFICIENCY (%)</text>
<text x="44.1" y="202">60</text>
<text x="129.9" y="203.7" transform="rotate(-90 129.9 203.7)">DISSIPATION (W)</text>
<text x="134" y="200.4">3</text>
<text x="44.1" y="208.5">50</text>
<text x="75.9" y="205">6 Vin</text>
<text x="75.9" y="207.1">10 Vin</text>
<text x="75.9" y="209.2">12 Vin</text>
<text x="134" y="205.3">2</text>
<text x="44.1" y="215">40</text>
<text x="75.9" y="211.2">16 Vin</text>
<text x="75.9" y="213.3">20 Vin</text>
<text x="134" y="215">0</text>
<text x="134" y="210.1">1</text>
<text x="47.3" y="218.8">0</text>
<text x="51.3" y="218.8">1</text>
<text x="55" y="221.6">OUTPUT CURRENT (A)</text>
<text x="55.2" y="218.8">2</text>
<text x="59.2" y="218.8">3</text>
<text x="63.1" y="218.8">4</text>
<text x="67.1" y="218.8">5</text>
<text x="71" y="218.8">6</text>
<text x="75" y="218.8">7</text>
<text x="78.9" y="218.8">8</text>
<text x="82.9" y="218.8">9</text>
<text x="86.2" y="218.8">10</text>
<text x="136.2" y="218.8">0</text>
<text x="140.4" y="218.8">1</text>
<text x="144.5" y="218.8">2</text>
<text x="144.9" y="221.6">OUTPUT CURRENT (A)</text>
<text x="148.7" y="218.8">3</text>
<text x="152.9" y="218.8">4</text>
<text x="157" y="218.8">5</text>
<text x="161.2" y="218.8">6</text>
<text x="165.3" y="218.8">7</text>
<text x="169.5" y="218.8">8</text>
<text x="173.7" y="218.8">9</text>
<text x="177.2" y="218.8">10</text>
</g>
<g font-size="2.1">
<text x="104" y="35.1">IN</text>
<text x="120.6" y="35.1">IN</text>
<text x="181.8" y="35.1">OUT</text>
<text x="112.2" y="38.9">FF</text>
<text x="131.4" y="38.9">A</text>
</g>
</svg>
